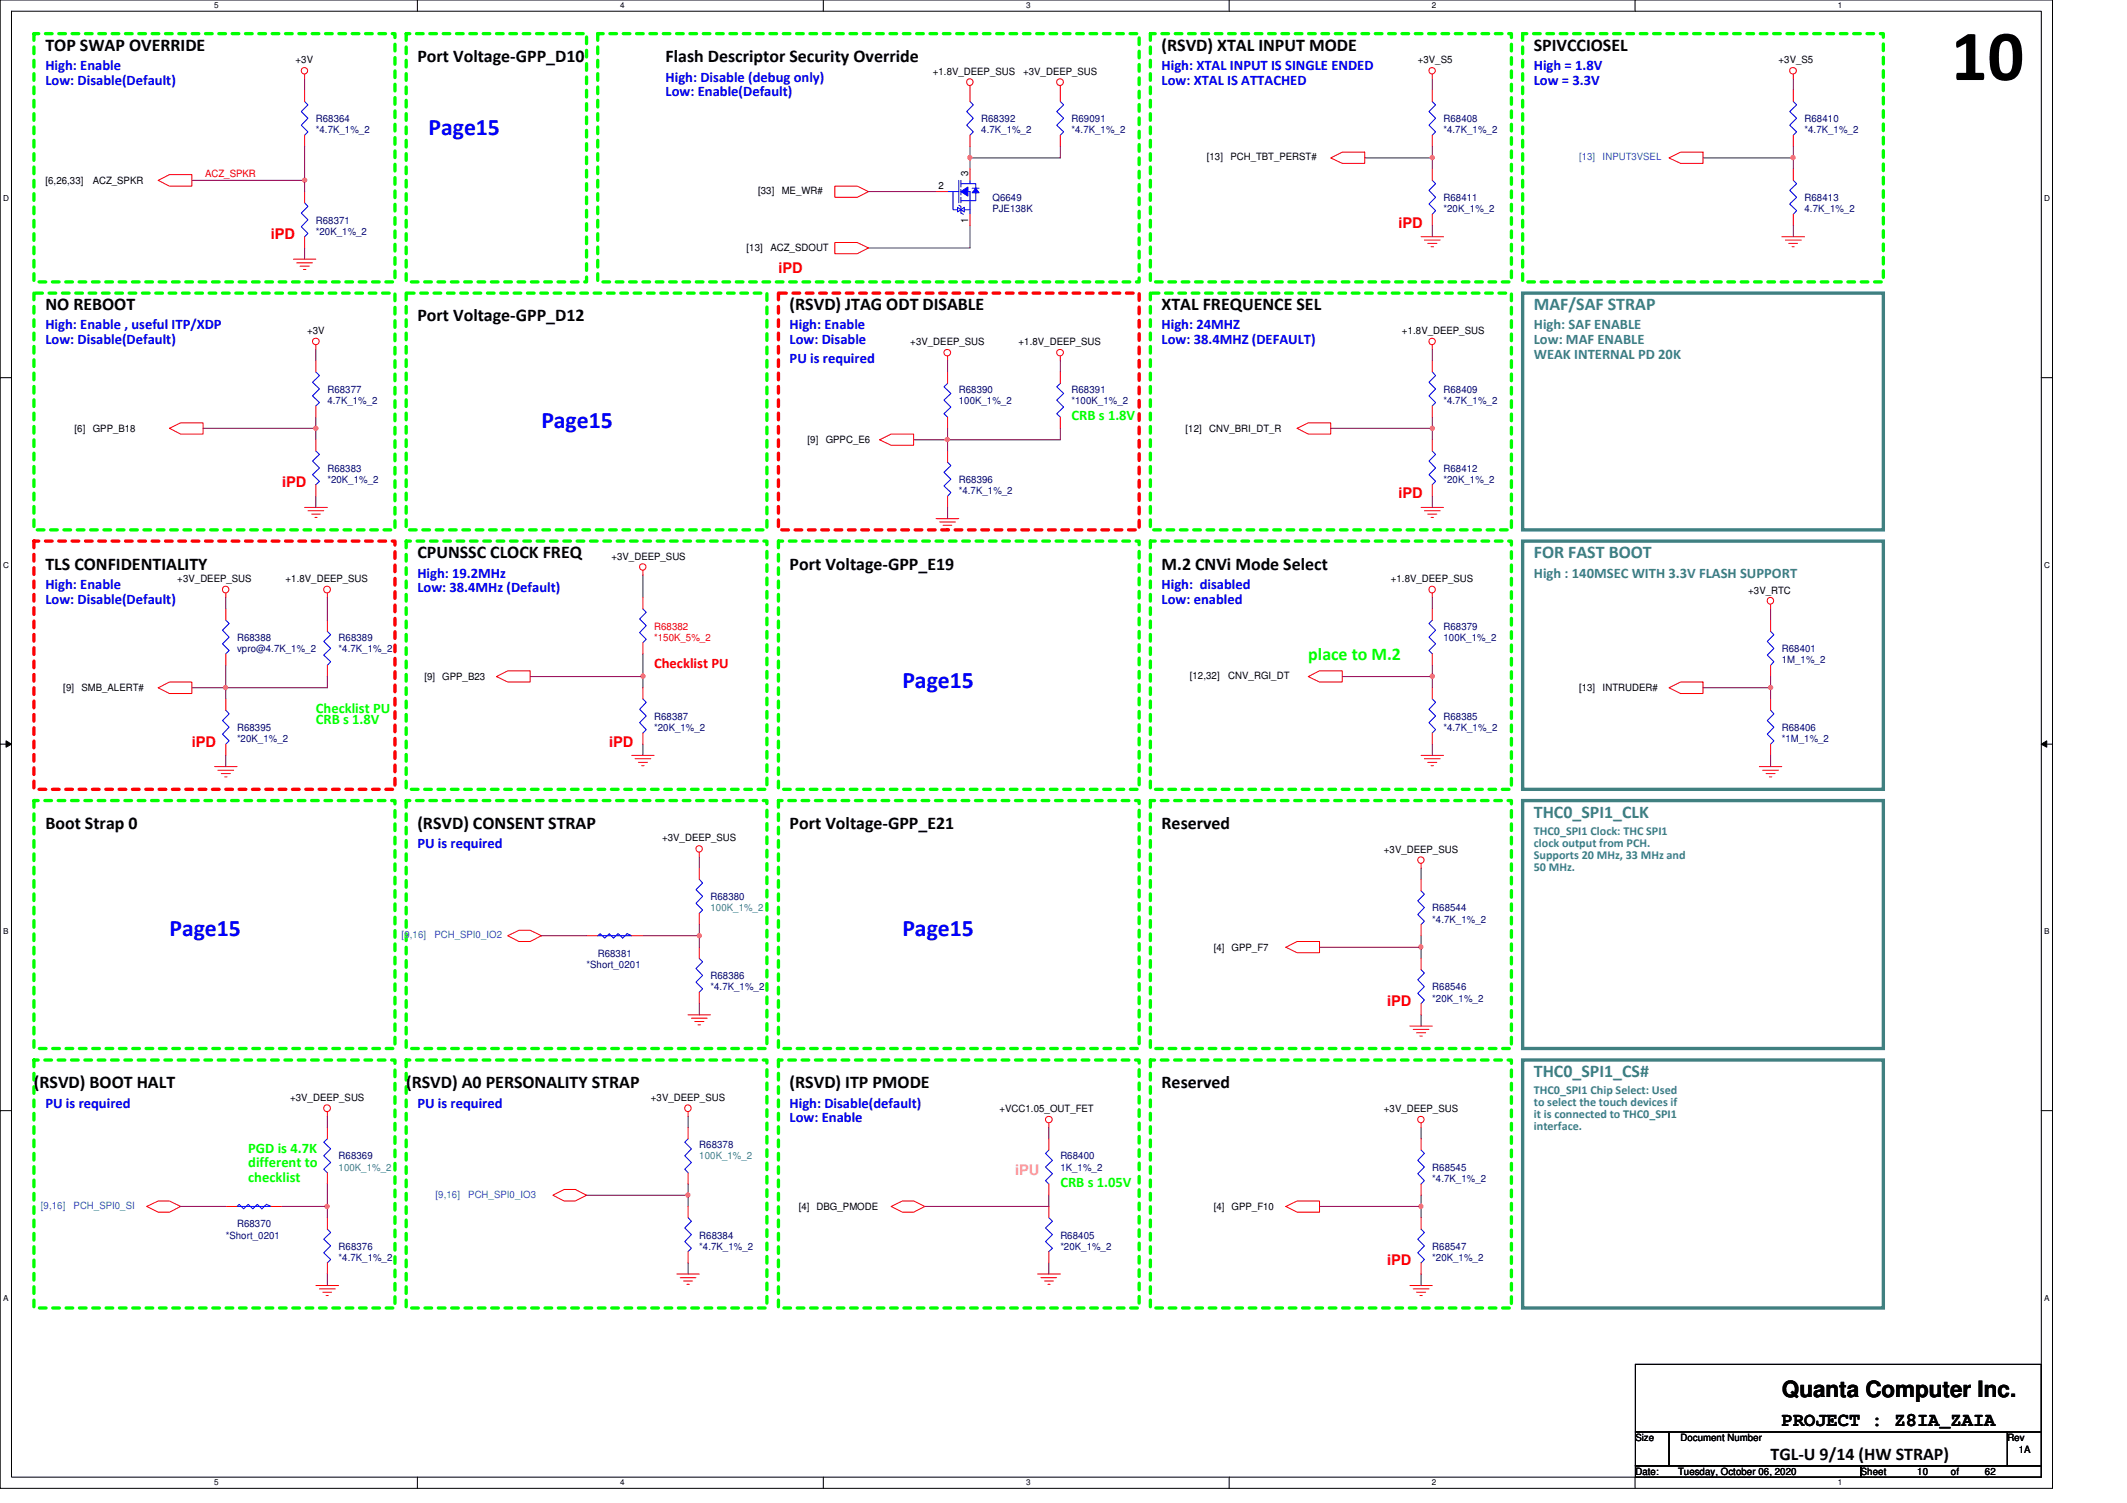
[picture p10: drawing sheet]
<svg xmlns="http://www.w3.org/2000/svg" width="297mm" height="210mm" viewBox="0 0 297 210" stroke-linecap="round" stroke-linejoin="round" font-family="sans-serif">
<path d="M0 0h286.6v207.9h-286.6zM1.6 1.6h283.5v204.7h-283.5z" fill="none" stroke="#000" stroke-width=".14"/>
<g fill="#fff">
<path d="M29.9 .2h.6v1.2h-.6z"/>
<path d="M29.9 206.5h.6v1.1h-.6z"/>
</g>
<path d="M58.3 0v1.6M58.3 206.3v1.6" fill="none" stroke="#000" stroke-width=".14"/>
<g fill="#fff">
<path d="M86.6 .2h.6v1.2h-.6z"/>
<path d="M86.6 206.5h.6v1.1h-.6z"/>
</g>
<path d="M115 0v1.6M115 206.3v1.6" fill="none" stroke="#000" stroke-width=".14"/>
<g fill="#fff">
<path d="M143.3 .2h.6v1.2h-.6z"/>
<path d="M143.3 206.5h.6v1.1h-.6z"/>
</g>
<path d="M171.7 0v1.6M171.7 206.3v1.6" fill="none" stroke="#000" stroke-width=".14"/>
<g fill="#fff">
<path d="M200 .2h.6v1.2h-.6z"/>
<path d="M200 206.5h.6v1.1h-.6z"/>
</g>
<path d="M228.3 0v1.6M228.3 206.3v1.6" fill="none" stroke="#000" stroke-width=".14"/>
<g fill="#fff">
<path d="M256.7 .2h.6v1.2h-.6z"/>
<path d="M256.7 206.5h.6v1.1h-.6z"/>
<path d="M.5 27.1h.7v1.2h-.7z"/>
<path d="M285.5 27.1h.8v1.2h-.8z"/>
<path d="M.5 78.3h.7v1.2h-.7z"/>
<path d="M285.5 78.3h.8v1.2h-.8z"/>
</g>
<path d="M0 52.7h1.6M285.1 52.7h1.5" fill="none" stroke="#000" stroke-width=".14"/>
<g fill="#fff">
<path d="M.5 129.5h.7v1.2h-.7z"/>
<path d="M285.5 129.5h.7v1.2h-.7z"/>
</g>
<path d="M0 103.9h1.6M.8 103.5l.8 .4-.8 .5zM285.1 103.9l.7-.4v.9zM285.1 103.9h1.5" fill="none" stroke="#000" stroke-width=".14"/>
<path d="M.8 103.5l.8 .4-.8 .5zM285.1 103.9l.7-.4v.9z" fill="#000"/>
<g fill="#fff">
<path d="M.5 180.7h.7v1.2h-.7z"/>
<path d="M285.5 180.7h.7v1.2h-.7z"/>
</g>
<path d="M0 155.1h1.6M285.1 155.1h1.5M228.4 190.5h56.7v9.5h-56.7zM228.4 200h4.7v4.7h-4.7zM233.1 200h47.2v4.7h-47.2zM280.3 200h4.8v4.7h-4.8zM228.4 204.7h31.5v1.6h-31.5zM259.9 204.7h25.2v1.6h-25.2z" fill="none" stroke="#000" stroke-width=".14"/>
<g fill="none" stroke="#0f0" stroke-width=".47" stroke-dasharray=".9 .9">
<path d="M4.7 4.7h50.5v34.7h-50.5zM56.7 4.7h25.2v34.7h-25.2zM83.5 4.7h75.6v34.7h-75.6zM160.7 4.7h50.4v34.7h-50.4zM212.6 4.7h50.4v34.7h-50.4zM4.7 40.9h50.5v33.1h-50.5zM56.7 40.9h50.4v33.1h-50.4zM160.7 40.9h50.4v33.1h-50.4zM56.7 75.6h50.4v34.6h-50.4zM108.7 75.6h50.4v34.6h-50.4zM160.7 75.6h50.4v34.6h-50.4zM4.7 111.8h50.5v34.6h-50.5z"/>
<path d="M56.7 111.8h50.4v34.6h-50.4zM108.7 111.8h50.4v34.6h-50.4zM160.7 111.8h50.4v34.6h-50.4zM4.7 148h50.5v34.7h-50.5zM56.7 148h50.4v34.7h-50.4zM108.7 148h50.4v34.7h-50.4zM160.7 148h50.4v34.7h-50.4z"/>
</g>
<path d="M212.6 40.9h50.4v33.1h-50.4zM212.6 75.6h50.4v34.6h-50.4zM212.6 111.8h50.4v34.6h-50.4zM212.6 148h50.4v34.7h-50.4z" fill="none" stroke="#408080" stroke-width=".47"/>
<path d="M108.7 40.9h50.4v33.1h-50.4zM4.7 75.6h50.5v34.6h-50.5z" fill="none" stroke="#f00" stroke-width=".47" stroke-dasharray=".9 .9"/>
<g fill="none" stroke="#f00" stroke-width=".14">
<path d="M42.5 10.4v.6M135.5 12v.6M148.1 12v.6M200 10.4v.6M250.4 10.4v.6M22.1 25.2l1.6-.8h3.1v1.6h-3.1zM41 36.2h3.1M41.4 36.7h2.2M41.9 37.2h1.3M42.4 37.6h.3M116.6 33.9h3.1l1.6 .7-1.6 .8h-3.1zM116.6 26h3.1l1.6 .8-1.6 .8h-3.1z"/>
<path d="M185.8 22.1l1.6-.8h3.2v1.5h-3.2zM198.5 33.1h3.1M198.9 33.5h2.2M199.4 34h1.3M199.9 34.5h.3M233.1 22.1l1.6-.8h3.1v1.5h-3.1zM248.8 33.1h3.2M249.3 33.5h2.2M249.8 34h1.2M250.3 34.5h.3M23.7 59.8l1.5-.7h3.2v1.5h-3.2zM44.1 48.2v.6"/>
<path d="M132.3 49.7v.7M148.1 49.7v.7M181.1 59.8l1.6-.7h3.1v1.5h-3.1zM200 48.2v.6M42.5 70.9h3.2M43 71.3h2.2M43.5 71.8h1.2M44 72.3h.3M89.8 79.7v.6M122.8 61.4l1.7-.8h3.1v1.6h-3.1zM130.7 72.4h3.2M131.2 72.9h2.2"/>
<path d="M131.7 73.4h1.2M132.2 73.8h.3M198.5 70.9h3.1M198.9 71.3h2.2M199.4 71.8h1.3M199.9 72.3h.3M22.1 96.1l1.6-.9h3.1v1.7h-3.1zM31.5 82.8v.6M45.7 82.8v.6M69.3 94.5l1.6-.8h3.1v1.5h-3.1zM182.7 94.5l1.6-.8h3.1v1.5h-3.1zM200 82.8v.6"/>
<path d="M233.1 96.1l1.6-.9h3.1v1.7h-3.1zM247.3 84.4v.6M30 107.1h3.1M30.4 107.6h2.2M30.9 108h1.3M31.4 108.5h.3M88.2 105.5h3.2M88.7 106h2.2M89.2 106.5h1.2M89.6 106.9h.4M97.7 119v.7M198.5 105.5h3.1"/>
<path d="M198.9 106h2.2M199.4 106.5h1.3M199.9 106.9h.3M245.7 107.1h3.1M246.2 107.6h2.2M246.6 108h1.3M247.1 108.5h.3M70.9 130.7l1.6-.8h1.5l1.6 .8-1.6 .8h-1.5zM179.6 132.3l1.5-.8h3.2v1.6h-3.2zM198.5 120.6v.6M45.7 155.3v.6M96.1 141.7h3.1"/>
<path d="M96.1 155.3v.6M96.6 142.2h2.2M97 142.7h1.3M97.5 143.1h.3M146.5 156.8v.7M196.9 143.3h3.1M197.4 143.8h2.2M197.8 144.2h1.3M198.3 144.7h.3M198.5 156.8v.7M20.5 168.5l1.6-.8h1.6l1.5 .8-1.5 .8h-1.6zM44.1 179.5h3.2"/>
<path d="M77.2 166.9l1.6-.8h1.5l1.6 .8-1.6 .8h-1.5zM94.5 177.9h3.2M95 178.4h2.2M95.5 178.9h1.2M95.9 179.4h.4M124.5 168.5l1.5-.8h1.6l1.6 .8-1.6 .8h-1.6zM144.9 177.9h3.2M145.4 178.4h2.2M145.9 178.9h1.2M146.3 179.4h.3M179.6 168.5l1.5-.8h3.2v1.6h-3.2zM196.9 179.5h3.1"/>
<path d="M44.6 180h2.2M45.1 180.5h1.2M45.5 180.9h.3M197.4 180h2.2M197.8 180.5h1.3M198.3 180.9h.3"/>
<circle cx="42.5" cy="9.9" r=".45"/>
<circle cx="135.4" cy="11.5" r=".46"/>
<circle cx="148" cy="11.5" r=".47"/>
<circle cx="200" cy="9.9" r=".45"/>
<circle cx="250.4" cy="9.9" r=".46"/>
<circle cx="44.1" cy="47.7" r=".46"/>
<circle cx="132.3" cy="49.2" r=".46"/>
<circle cx="148" cy="49.2" r=".46"/>
<circle cx="200" cy="47.7" r=".45"/>
<circle cx="89.8" cy="79.2" r=".45"/>
<circle cx="31.5" cy="82.3" r=".46"/>
<circle cx="45.7" cy="82.3" r=".47"/>
<circle cx="200" cy="82.3" r=".46"/>
<circle cx="247.2" cy="83.9" r=".46"/>
<circle cx="97.6" cy="118.5" r=".45"/>
<circle cx="198.4" cy="120.1" r=".45"/>
<circle cx="45.7" cy="154.8" r=".47"/>
<circle cx="96.1" cy="154.8" r=".46"/>
<circle cx="146.5" cy="156.4" r=".46"/>
<circle cx="198.4" cy="156.4" r=".45"/>
</g>
<path d="M134.2 26.8l1-.7v1.3z" fill="#00f"/>
<path d="M134.2 26.8l1-.7v1.3z" fill="none" stroke="#00f" stroke-width=".14"/>
<path d="M136.3 26.3l.4 .6h-.9z" fill="#00f"/>
<g fill="none" stroke="#00f" stroke-width=".14">
<path d="M42.5 14.2l.5 .4-.9 1 .9 .9-.9 1 .9 .9-.5 .5M135.5 14.2l.4 .4-.9 1 .9 .9-.9 1 .9 .9-.4 .5M148.1 14.2l.4 .4-.9 1 .9 .9-.9 1 .9 .9-.4 .5M200 14.2l.5 .4-.9 1 .9 .9-.9 1 .9 .9-.5 .5M250.4 14.2l.5 .4-1 1 1 .9-1 1 1 .9-.5 .5M42.5 28.3l.5 .5-.9 1 .9 .9-.9 1 .9 .9-.5 .5M132.3 26.8h1.6M133.1 26.8v2.5h.6M133.7 29l.5 .3-.5 .3zM133.9 28.7l.3 .1v1l.3 .1M133.9 25.2v3.1M134.2 27.6v.7"/>
<path d="M134.2 26.5v.7M134.2 25.2v.9M134.2 29.3l.5-.3v.6zM134.2 25.7h2.1v.6M134.7 29.3h.8M135.2 26.8h.3v3.1M135.5 25.2v.5M135.8 26.3h.9M136.3 26.3l.4 .6h-.9zM136.3 26.9v1.1h-2.1M200 25.2l.5 .5-.9 .9 .9 1-.9 .9 .9 .9-.5 .5M250.4 25.2l.5 .5-1 .9 1 1-1 .9 1 .9-.5 .5"/>
<path d="M44.1 51.9l.5 .6-1 .9 1 .9-1 1 1 .9-.5 .5M132.3 53.6l-.5 .4 1 .9-1 1 1 1-1 .9 .5 .5M148.1 53.6l-.5 .4 .9 .9-.9 1 .9 1-.9 .9 .5 .5M200 51.9l.5 .6-.9 .9 .9 .9-.9 1 .9 .9-.5 .5M44.1 63l.5 .5-1 .9 1 1-1 .9 1 .9-.5 .5M132.3 64.6l.5 .4-1 1 1 .9-1 1 1 .9-.5 .5M200 63l.5 .5-.9 .9 .9 1-.9 .9 .9 .9-.5 .5M31.5 99.2l.5 .5-.9 .9 .9 1-.9 .9 .9 1-.5 .4M31.5 86.6l.5 .5-.9 .9 .9 1-.9 .9 .9 .9-.5 .5M45.7 88.2l.5 .4-1 1 1 1-1 .9 1 .9-.5 .5M89.8 97.6l.5 .5-1 1 1 .9-1 .9 1 1-.5 .5M89.8 85l.5 .5-1 .9 1 1-1 .9 1 1-.5 .4"/>
<path d="M200 97.6l.5 .5-.9 1 .9 .9-.9 .9 .9 1-.5 .5M200 86.6l-.4 .5 .9 .9-.9 1 .9 .9-.9 .9 .4 .5M247.3 88.2l.4 .4-.9 1 .9 1-.9 .9 .9 .9-.4 .5M247.3 99.2l.4 .5-.9 .9 .9 1-.9 .9 .9 1-.4 .4M83.5 130.7l.3-.3 .7 .6 .6-.6 .6 .6 .6-.6 .6 .6 .7-.6 .6 .3zM97.7 133.9l.4 .4-.9 1 .9 .9-.9 1 .9 .9-.4 .5M97.7 122.8l.4 .5-.9 .9 .9 1-.9 1 .9 .9-.4 .5M198.5 124.4l.4 .5-.9 .9 .9 .9-.9 1 .9 1-.4 .4M198.5 135.4l.4 .5-.9 .9 .9 1-.9 .9 .9 1-.4 .5M45.7 159l-.5 .5 1 .9-1 1 1 .9-1 1 .5 .5M96.1 159l-.5 .5 1 .9-1 1 1 .9-1 1 .5 .5M33.1 168.5l.3-.3 .6 .6 .7-.6 .6 .6 .6-.6 .7 .6 .6-.6 .6 .3z"/>
<path d="M45.7 171.7l.5 .4-1 1 1 .9-1 1 1 .9-.5 .5M96.1 170.1l.5 .5-1 .9 1 .9-1 1 1 .9-.5 .5M146.5 170.1l.5 .5-1 .9 1 .9-1 1 1 .9-.5 .5M146.5 160.6l-.5 .5 1 1-1 .9 1 .9-1 1 .5 .5M198.5 160.6l.4 .5-.9 1 .9 .9-.9 .9 .9 1-.4 .5M198.5 171.7l.4 .4-.9 1 .9 .9-.9 1 .9 .9-.4 .5"/>
</g>
<g fill="none" stroke="#f00" stroke-width=".14">
<path d="M42.5 12.6v1.6M42.5 18.9v1.5M135.5 12.6v1.6M135.5 18.9v1.5M148.1 12.6v1.6M148.1 18.9v1.5M200 12.6v1.6M200 18.9v1.5M250.4 12.6v1.6M250.4 18.9v1.5M42.5 26.8v1.5M42.5 33.1v1.5"/>
<path d="M130.7 26.8h1.6M135.5 23.6v1.6M135.5 29.9v1.6M200 23.6v1.6M200 29.9v1.6M250.4 23.6v1.6M250.4 29.9v1.6M44.1 50.4v1.5M44.1 56.7v1.6M132.3 58.3v1.5M132.3 51.9v1.7M148.1 58.3v1.5"/>
<path d="M148.1 51.9v1.7M200 50.4v1.5M200 56.7v1.6M44.1 61.4v1.6M44.1 67.7v1.6M132.3 63v1.6M132.3 69.3v1.6M200 61.4v1.6M200 67.7v1.6M31.5 97.6v1.6M31.5 85v1.6M31.5 91.3v1.6"/>
<path d="M45.7 86.6v1.6M45.7 92.9v1.6M89.8 96.1v1.5M89.8 83.4v1.6M89.8 89.7v1.6M200 96.1v1.5M200 91.3v1.6M200 85v1.6M247.3 86.6v1.6M247.3 92.9v1.6M247.3 97.6v1.6M31.5 103.9v1.6"/>
<path d="M89.8 102.4v1.5M200 102.4v1.5M247.3 103.9v1.6M81.9 130.7h1.6M88.2 130.7h1.6M97.7 132.3v1.6M97.7 138.6v1.6M97.7 121.2v1.6M97.7 127.6v1.5M198.5 122.8v1.6M198.5 129.1v1.6M198.5 133.9v1.5"/>
<path d="M45.7 157.5v1.5M96.1 157.5v1.5M146.5 159v1.6M198.5 140.2v1.5M198.5 159v1.6M31.5 168.5h1.6M37.8 168.5h1.6M45.7 163.8v1.6M45.7 170.1v1.6M45.7 176.4v1.5M96.1 163.8v1.6M96.1 168.5v1.6"/>
<path d="M96.1 174.8v1.6M146.5 168.5v1.6M146.5 174.8v1.6M146.5 165.4v1.5M198.5 165.4v1.5M198.5 170.1v1.6M198.5 176.4v1.5"/>
</g>
<path d="M42.5 11v1.6M42.5 20.4v4.8M44.1 48.8v1.6M44.1 58.3v1.5h-15.7M26.8 96.1h4.7M31.5 92.9v3.2M31.5 96.1v1.5M31.5 105.5v1.6" fill="none" stroke="#800040" stroke-width=".14"/>
<circle cx="44.1" cy="59.8" r=".3" fill="#f0f"/>
<circle cx="44.1" cy="59.8" r=".3" fill="none" stroke="#f0f" stroke-width=".14"/>
<path d="M26.8 25.2h15.7" fill="none" stroke="#800040" stroke-width=".14"/>
<circle cx="42.5" cy="25.2" r=".29" fill="#f0f"/>
<circle cx="42.5" cy="25.2" r=".29" fill="none" stroke="#f0f" stroke-width=".14"/>
<path d="M200 11v1.6M42.5 25.2v1.6M42.5 34.6v1.6M200 20.4v1.7h-9.4" fill="none" stroke="#800040" stroke-width=".14"/>
<circle cx="200" cy="22" r=".3" fill="#f0f"/>
<circle cx="200" cy="22" r=".3" fill="none" stroke="#f0f" stroke-width=".14"/>
<path d="M250.4 11v1.6M200 22.1v1.5M200 31.5v1.6M237.8 22.1h12.6M250.4 31.5v1.6M247.3 85v1.6M247.3 94.5v1.6h-9.5" fill="none" stroke="#800040" stroke-width=".14"/>
<circle cx="247.3" cy="96" r=".29" fill="#f0f"/>
<circle cx="247.3" cy="96" r=".29" fill="none" stroke="#f0f" stroke-width=".14"/>
<path d="M187.4 94.5h12.6M247.3 96.1v1.5M247.3 105.5v1.6" fill="none" stroke="#800040" stroke-width=".14"/>
<circle cx="200" cy="94.4" r=".3" fill="#f0f"/>
<circle cx="200" cy="94.4" r=".3" fill="none" stroke="#f0f" stroke-width=".14"/>
<path d="M250.4 20.4v1.7M44.1 59.8v1.6M44.1 69.3v1.6M31.5 83.4v1.6M89.8 80.3v3.1M89.8 91.3v3.2M200 92.9v3.2M200 83.4v1.6M200 103.9v1.6" fill="none" stroke="#800040" stroke-width=".14"/>
<circle cx="89.8" cy="94.4" r=".3" fill="#f0f"/>
<circle cx="89.8" cy="94.4" r=".3" fill="none" stroke="#f0f" stroke-width=".14"/>
<path d="M74 94.5h15.8v1.6M89.8 103.9v1.6M75.6 130.7h6.3M89.8 130.7h7.9M97.7 129.1v1.6M97.7 130.7v1.6M97.7 140.2v1.5" fill="none" stroke="#800040" stroke-width=".14"/>
<circle cx="97.7" cy="130.7" r=".3" fill="#f0f"/>
<circle cx="97.7" cy="130.7" r=".3" fill="none" stroke="#f0f" stroke-width=".14"/>
<path d="M200 48.8v1.6M200 58.3v1.5h-14.2M97.7 119.7v1.5" fill="none" stroke="#800040" stroke-width=".14"/>
<circle cx="200" cy="59.8" r=".3" fill="#f0f"/>
<circle cx="200" cy="59.8" r=".3" fill="none" stroke="#f0f" stroke-width=".14"/>
<path d="M200 59.8v1.6M200 69.3v1.6M45.7 165.4v3.1" fill="none" stroke="#800040" stroke-width=".14"/>
<circle cx="45.7" cy="168.5" r=".3" fill="#f0f"/>
<circle cx="45.7" cy="168.5" r=".3" fill="none" stroke="#f0f" stroke-width=".14"/>
<path d="M250.4 22.1v1.5M45.7 155.9v1.6M25.2 168.5h6.3M39.4 168.5h6.3v1.6M45.7 177.9v1.6" fill="none" stroke="#800040" stroke-width=".14"/>
<circle cx="250.4" cy="22" r=".3" fill="#f0f"/>
<circle cx="250.4" cy="22" r=".3" fill="none" stroke="#f0f" stroke-width=".14"/>
<path d="M198.5 121.2v1.6M198.5 130.7v1.6M198.5 157.5v1.5" fill="none" stroke="#800040" stroke-width=".14"/>
<circle cx="198.4" cy="132.2" r=".29" fill="#f0f"/>
<circle cx="198.4" cy="132.2" r=".29" fill="none" stroke="#f0f" stroke-width=".14"/>
<path d="M198.5 166.9v1.6" fill="none" stroke="#800040" stroke-width=".14"/>
<circle cx="198.4" cy="168.5" r=".29" fill="#f0f"/>
<circle cx="198.4" cy="168.5" r=".29" fill="none" stroke="#f0f" stroke-width=".14"/>
<path d="M184.3 132.3h14.2v1.6M96.1 155.9v1.6M198.5 141.7v1.6M96.1 165.4v1.5h-14.2M184.3 168.5h14.2v1.6M198.5 177.9v1.6" fill="none" stroke="#800040" stroke-width=".14"/>
<circle cx="96.1" cy="166.9" r=".29" fill="#f0f"/>
<circle cx="96.1" cy="166.9" r=".29" fill="none" stroke="#f0f" stroke-width=".14"/>
<path d="M132.3 50.4v1.5M132.3 59.8v1.6M148.1 50.4v1.5M148.1 59.8v1.6h-15.8M127.6 61.4h4.7M132.3 61.4v1.6M132.3 70.9v1.5M146.5 157.5v1.5M96.1 166.9v1.6M96.1 176.4v1.5M146.5 166.9v1.6h-17.3M146.5 176.4v1.5" fill="none" stroke="#800040" stroke-width=".14"/>
<circle cx="132.3" cy="61.4" r=".3" fill="#f0f"/>
<circle cx="132.3" cy="61.4" r=".3" fill="none" stroke="#f0f" stroke-width=".14"/>
<path d="M45.7 83.4v3.2M45.7 94.5v1.6h-14.2" fill="none" stroke="#800040" stroke-width=".14"/>
<circle cx="31.5" cy="96" r=".29" fill="#f0f"/>
<circle cx="31.5" cy="96" r=".29" fill="none" stroke="#f0f" stroke-width=".14"/>
<path d="M121.3 26.8h9.4M135.5 22.1h12.6M135.5 31.5v3.1h-14.2" fill="none" stroke="#800040" stroke-width=".14"/>
<circle cx="135.4" cy="22" r=".29" fill="#f0f"/>
<circle cx="135.4" cy="22" r=".29" fill="none" stroke="#f0f" stroke-width=".14"/>
<path d="M135.5 20.4v3.2M148.1 20.4v1.7" fill="none" stroke="#800040" stroke-width=".14"/>
<circle cx="44.1" cy="59.8" r=".3" fill="#f0f"/>
<circle cx="44.1" cy="59.8" r=".3" fill="none" stroke="#f0f" stroke-width=".14"/>
<circle cx="42.5" cy="25.2" r=".29" fill="#f0f"/>
<circle cx="42.5" cy="25.2" r=".29" fill="none" stroke="#f0f" stroke-width=".14"/>
<circle cx="200" cy="22" r=".3" fill="#f0f"/>
<circle cx="200" cy="22" r=".3" fill="none" stroke="#f0f" stroke-width=".14"/>
<circle cx="247.3" cy="96" r=".29" fill="#f0f"/>
<circle cx="247.3" cy="96" r=".29" fill="none" stroke="#f0f" stroke-width=".14"/>
<circle cx="200" cy="94.4" r=".3" fill="#f0f"/>
<circle cx="200" cy="94.4" r=".3" fill="none" stroke="#f0f" stroke-width=".14"/>
<circle cx="89.8" cy="94.4" r=".3" fill="#f0f"/>
<circle cx="89.8" cy="94.4" r=".3" fill="none" stroke="#f0f" stroke-width=".14"/>
<circle cx="97.7" cy="130.7" r=".3" fill="#f0f"/>
<circle cx="97.7" cy="130.7" r=".3" fill="none" stroke="#f0f" stroke-width=".14"/>
<circle cx="200" cy="59.8" r=".3" fill="#f0f"/>
<circle cx="200" cy="59.8" r=".3" fill="none" stroke="#f0f" stroke-width=".14"/>
<circle cx="45.7" cy="168.5" r=".3" fill="#f0f"/>
<circle cx="45.7" cy="168.5" r=".3" fill="none" stroke="#f0f" stroke-width=".14"/>
<circle cx="250.4" cy="22" r=".3" fill="#f0f"/>
<circle cx="250.4" cy="22" r=".3" fill="none" stroke="#f0f" stroke-width=".14"/>
<circle cx="198.4" cy="132.2" r=".29" fill="#f0f"/>
<circle cx="198.4" cy="132.2" r=".29" fill="none" stroke="#f0f" stroke-width=".14"/>
<circle cx="198.4" cy="168.5" r=".29" fill="#f0f"/>
<circle cx="198.4" cy="168.5" r=".29" fill="none" stroke="#f0f" stroke-width=".14"/>
<circle cx="96.1" cy="166.9" r=".29" fill="#f0f"/>
<circle cx="96.1" cy="166.9" r=".29" fill="none" stroke="#f0f" stroke-width=".14"/>
<circle cx="132.3" cy="61.4" r=".3" fill="#f0f"/>
<circle cx="132.3" cy="61.4" r=".3" fill="none" stroke="#f0f" stroke-width=".14"/>
<circle cx="31.5" cy="96" r=".29" fill="#f0f"/>
<circle cx="31.5" cy="96" r=".29" fill="none" stroke="#f0f" stroke-width=".14"/>
<circle cx="135.4" cy="22" r=".29" fill="#f0f"/>
<circle cx="135.4" cy="22" r=".29" fill="none" stroke="#f0f" stroke-width=".14"/>
<text font-size="10.1" x="272.5" y="11.2">10</text>
<g font-size="3.3" fill="#00f">
<text x="59.9" y="18.9">Page15</text>
<text x="75.6" y="59.8">Page15</text>
<text x="126" y="96.1">Page15</text>
<text x="23.7" y="130.7">Page15</text>
<text x="126" y="130.7">Page15</text>
</g>
<text font-size="3.1" x="248.8" y="195">Quanta Computer Inc.</text>
<text font-size="2.7" x="248.8" y="199.1">PROJECT : Z8IA_ZAIA</text>
<g font-size="2.5">
<text x="6.3" y="7.1">TOP SWAP OVERRIDE</text>
<text x="58.3" y="8.7">Port Voltage-GPP_D10</text>
<text x="93" y="8.7">Flash Descriptor Security Override</text>
<text x="162.2" y="7.1">(RSVD) XTAL INPUT MODE</text>
<text x="214.2" y="7.1">SPIVCCIOSEL</text>
<text x="6.3" y="43.3">NO REBOOT</text>
<text x="58.3" y="44.9">Port Voltage-GPP_D12</text>
<text x="110.3" y="43.3">(RSVD) JTAG ODT DISABLE</text>
<text x="162.2" y="43.3">XTAL FREQUENCE SEL</text>
<text x="58.3" y="77.9">CPUNSSC CLOCK FREQ</text>
<text x="6.3" y="79.5">TLS CONFIDENTIALITY</text>
<text x="110.3" y="79.5">Port Voltage-GPP_E19</text>
<text x="162.2" y="79.5">M.2 CNVi Mode Select</text>
<text x="6.3" y="115.7">Boot Strap 0</text>
<text x="58.3" y="115.7">(RSVD) CONSENT STRAP</text>
<text x="110.3" y="115.7">Port Voltage-GPP_E21</text>
<text x="162.2" y="115.7">Reserved</text>
<text x="4.7" y="152">(RSVD) BOOT HALT</text>
<text x="56.7" y="152">(RSVD) A0 PERSONALITY STRAP</text>
<text x="110.3" y="152">(RSVD) ITP PMODE</text>
<text x="162.2" y="152">Reserved</text>
<text x="247.3" y="203.9">TGL-U 9/14 (HW STRAP)</text>
</g>
<g font-size="2.5" fill="#408080">
<text x="214.2" y="43.3">MAF/SAF STRAP</text>
<text x="214.2" y="77.9">FOR FAST BOOT</text>
<text x="214.2" y="114.2">THC0_SPI1_CLK</text>
<text x="214.2" y="150.4">THC0_SPI1_CS#</text>
</g>
<text font-size="2.5" fill="#0f0" x="182.7" y="92.1">place to M.2</text>
<g font-size="2" fill="#00f">
<text x="6.3" y="9.8">High: Enable</text>
<text x="6.3" y="11.9">Low: Disable(Default)</text>
<text x="93" y="11.4">High: Disable (debug only)</text>
<text x="162.2" y="9.8">High: XTAL INPUT IS SINGLE ENDED</text>
<text x="162.2" y="11.9">Low: XTAL IS ATTACHED</text>
<text x="214.2" y="9.8">High = 1.8V</text>
<text x="214.2" y="11.9">Low = 3.3V</text>
<text x="93" y="13.4">Low: Enable(Default)</text>
<text x="6.3" y="46">High: Enable , useful ITP/XDP</text>
<text x="110.3" y="46">High: Enable</text>
<text x="162.2" y="46">High: 24MHZ</text>
<text x="6.3" y="48">Low: Disable(Default)</text>
<text x="110.3" y="50.8">PU is required</text>
<text x="110.3" y="48">Low: Disable</text>
<text x="162.2" y="48">Low: 38.4MHZ (DEFAULT)</text>
<text x="6.3" y="82.3">High: Enable</text>
<text x="58.3" y="80.7">High: 19.2MHz</text>
<text x="58.3" y="82.7">Low: 38.4MHz (Default)</text>
<text x="162.2" y="82.3">High: disabled</text>
<text x="6.3" y="84.3">Low: Disable(Default)</text>
<text x="162.2" y="84.3">Low: enabled</text>
<text x="58.3" y="118.5">PU is required</text>
<text x="6.3" y="154.7">PU is required</text>
<text x="58.3" y="154.7">PU is required</text>
<text x="110.3" y="154.7">High: Disable(default)</text>
<text x="110.3" y="156.7">Low: Enable</text>
</g>
<g font-size="2" fill="#f00">
<text x="37.8" y="33.4">iPD</text>
<text x="195.3" y="31.8">iPD</text>
<text x="108.7" y="38.1">iPD</text>
<text x="39.4" y="68">iPD</text>
<text x="195.3" y="69.6">iPD</text>
<text x="91.4" y="93.3">Checklist PU</text>
<text x="26.8" y="104.3">iPD</text>
<text x="85.1" y="104.3">iPD</text>
<text x="193.7" y="140.5">iPD</text>
<text x="193.7" y="176.7">iPD</text>
</g>
<g font-size="2" fill="#408080">
<text x="214.2" y="46">High: SAF ENABLE</text>
<text x="214.2" y="48">Low: MAF ENABLE</text>
<text x="214.2" y="50.1">WEAK INTERNAL PD 20K</text>
<text x="214.2" y="80.7">High : 140MSEC WITH 3.3V FLASH SUPPORT</text>
</g>
<g font-size="2" fill="#0f0">
<text x="149.6" y="58.6">CRB s 1.8V</text>
<text x="44.1" y="101.1">CRB s 1.8V</text>
<text x="44.1" y="99.6">Checklist PU</text>
<text x="34.7" y="161">PGD is 4.7K</text>
<text x="34.7" y="163">different to</text>
<text x="34.7" y="165.1">checklist</text>
<text x="148.1" y="165.7">CRB s 1.05V</text>
</g>
<text font-size="2" fill="#ff80c0" x="141.8" y="164.1">iPU</text>
<g font-size="1.7" fill="#408080">
<text x="214.2" y="116.5">THC0_SPI1 Clock: THC SPI1</text>
<text x="214.2" y="118.2">clock output from PCH.</text>
<text x="214.2" y="119.9">Supports 20 MHz, 33 MHz and</text>
<text x="214.2" y="121.6">50 MHz.</text>
<text x="214.2" y="152.8">THC0_SPI1 Chip Select: Used</text>
<text x="214.2" y="154.5">to select the touch devices if</text>
<text x="214.2" y="156.2">it is connected to THC0_SPI1</text>
<text x="214.2" y="157.9">interface.</text>
</g>
<g font-size="1.4">
<text x="41.3" y="8.8">+3V</text>
<text x="130.3" y="10.5">+1.8V_DEEP_SUS</text>
<text x="142.9" y="10.5">+3V_DEEP_SUS</text>
<text x="198" y="8.8">+3V_S5</text>
<text x="248.4" y="8.8">+3V_S5</text>
<text x="168.5" y="22.4">[13]</text>
<text x="171.8" y="22.4">PCH_TBT_PERST#</text>
<text x="6.3" y="25.7">[6,26,33]</text>
<text x="13" y="25.7">ACZ_SPKR</text>
<text x="105.9" y="27.1">[33]</text>
<text x="109.2" y="27.1">ME_WR#</text>
<text x="131.1" y="26.3">2</text>
<text x="135.2" y="24.6" transform="rotate(-90 135.2 24.6)">3</text>
<text x="104.3" y="35">[13]</text>
<text x="107.6" y="35">ACZ_SDOUT</text>
<text x="135.2" y="31.2" transform="rotate(-90 135.2 31.2)">1</text>
<text x="42.9" y="46.7">+3V</text>
<text x="195.8" y="46.7">+1.8V_DEEP_SUS</text>
<text x="127.1" y="48.2">+3V_DEEP_SUS</text>
<text x="142.2" y="48.2">+1.8V_DEEP_SUS</text>
<text x="10.4" y="60.4">[6]</text>
<text x="13" y="60.4">GPP_B18</text>
<text x="112.8" y="61.9">[9]</text>
<text x="115.3" y="61.9">GPPC_E6</text>
<text x="165.6" y="60.4">[12]</text>
<text x="168.9" y="60.4">CNV_BRI_DT_R</text>
<text x="24.8" y="81.3">+3V_DEEP_SUS</text>
<text x="39.9" y="81.3">+1.8V_DEEP_SUS</text>
<text x="85.4" y="78.1">+3V_DEEP_SUS</text>
<text x="194.2" y="81.3">+1.8V_DEEP_SUS</text>
<text x="244.1" y="82.9">+3V_RTC</text>
<text x="59.3" y="95">[9]</text>
<text x="61.8" y="95">GPP_B23</text>
<text x="166.2" y="94.8">[12,32]</text>
<text x="171.5" y="94.8">CNV_RGI_DT</text>
<text x="8.8" y="96.6">[9]</text>
<text x="11.4" y="96.6">SMB_ALERT#</text>
<text x="220.5" y="96.4">[13]</text>
<text x="223.8" y="96.4">INTRUDER#</text>
<text x="92.5" y="117.5">+3V_DEEP_SUS</text>
<text x="193.2" y="119.1">+3V_DEEP_SUS</text>
<text x="169.5" y="132.8">[4]</text>
<text x="172" y="132.8">GPP_F7</text>
<text x="40.5" y="153.8">+3V_DEEP_SUS</text>
<text x="90.9" y="153.8">+3V_DEEP_SUS</text>
<text x="139.6" y="155.3">+VCC1.05_OUT_FET</text>
<text x="193.2" y="155.3">+3V_DEEP_SUS</text>
<text x="111.5" y="169">[4]</text>
<text x="114" y="169">DBG_PMODE</text>
<text x="169.5" y="169">[4]</text>
<text x="172" y="169">GPP_F10</text>
<text x="228.4" y="201.3">Size</text>
<text x="234.7" y="201.3">Document Number</text>
<text x="280.3" y="201.3">Rev</text>
<text x="281.9" y="202.9">1A</text>
<text x="228.4" y="206">Date:</text>
<text x="234.4" y="206">Tuesday, October 06, 2020</text>
<text x="259.9" y="206">Sheet</text>
<text x="267.8" y="206">10</text>
<text x="272.5" y="206">of</text>
<text x="277.2" y="206">62</text>
</g>
<g font-size="1.4" fill="#000080">
<text x="44.1" y="17.1">R68364</text>
<text x="137" y="17.1">R68392</text>
<text x="149.6" y="17.1">R69091</text>
<text x="201.6" y="17.1">R68408</text>
<text x="252" y="17.1">R68410</text>
<text x="44.1" y="18.6">*4.7K_1%_2</text>
<text x="137" y="18.6">4.7K_1%_2</text>
<text x="149.6" y="18.6">*4.7K_1%_2</text>
<text x="201.6" y="18.6">*4.7K_1%_2</text>
<text x="252" y="18.6">*4.7K_1%_2</text>
<text x="138.6" y="28.1">Q6649</text>
<text x="138.6" y="29.6">PJE138K</text>
<text x="201.6" y="28.1">R68411</text>
<text x="201.6" y="29.6">*20K_1%_2</text>
<text x="252" y="28.1">R68413</text>
<text x="252" y="29.6">4.7K_1%_2</text>
<text x="44.1" y="31.2">R68371</text>
<text x="44.1" y="32.8">*20K_1%_2</text>
<text x="45.7" y="54.9">R68377</text>
<text x="45.7" y="56.4">4.7K_1%_2</text>
<text x="133.9" y="54.9">R68390</text>
<text x="133.9" y="56.4">100K_1%_2</text>
<text x="149.6" y="54.9">R68391</text>
<text x="149.6" y="56.4">*100K_1%_2</text>
<text x="201.6" y="54.9">R68409</text>
<text x="201.6" y="56.4">*4.7K_1%_2</text>
<text x="45.7" y="65.9">R68383</text>
<text x="201.6" y="65.9">R68412</text>
<text x="45.7" y="67.4">*20K_1%_2</text>
<text x="133.9" y="67.4">R68396</text>
<text x="133.9" y="69">*4.7K_1%_2</text>
<text x="201.6" y="67.4">*20K_1%_2</text>
<text x="33.1" y="89.5">R68388</text>
<text x="47.3" y="89.5">R68389</text>
<text x="201.6" y="87.9">R68379</text>
<text x="201.6" y="89.5">100K_1%_2</text>
<text x="33.1" y="91.1">vpro@4.7K_1%_2</text>
<text x="47.3" y="91.1">*4.7K_1%_2</text>
<text x="248.8" y="91.1">R68401</text>
<text x="248.8" y="92.6">1M_1%_2</text>
<text x="91.4" y="100.5">R68387</text>
<text x="201.6" y="100.5">R68385</text>
<text x="33.1" y="102.1">R68395</text>
<text x="33.1" y="103.7">*20K_1%_2</text>
<text x="91.4" y="102.1">*20K_1%_2</text>
<text x="201.6" y="102.1">*4.7K_1%_2</text>
<text x="248.8" y="102.1">R68406</text>
<text x="248.8" y="103.7">*1M_1%_2</text>
<text x="99.2" y="125.7">R68380</text>
<text x="200" y="127.3">R68544</text>
<text x="200" y="128.9">*4.7K_1%_2</text>
<text x="81.9" y="135.2">*Short_0201</text>
<text x="83.5" y="133.6">R68381</text>
<text x="99.2" y="136.7">R68386</text>
<text x="99.2" y="138.3">*4.7K_1%_2</text>
<text x="200" y="138.3">R68546</text>
<text x="200" y="139.9">*20K_1%_2</text>
<text x="47.3" y="161.9">R68369</text>
<text x="97.7" y="160.4">R68378</text>
<text x="148.1" y="161.9">R68400</text>
<text x="148.1" y="163.5">1K_1%_2</text>
<text x="200" y="163.5">R68545</text>
<text x="200" y="165.1">*4.7K_1%_2</text>
<text x="31.5" y="173">*Short_0201</text>
<text x="33.1" y="171.4">R68370</text>
<text x="97.7" y="173">R68384</text>
<text x="148.1" y="173">R68405</text>
<text x="47.3" y="174.5">R68376</text>
<text x="47.3" y="176.1">*4.7K_1%_2</text>
<text x="97.7" y="174.5">*4.7K_1%_2</text>
<text x="148.1" y="174.5">*20K_1%_2</text>
<text x="200" y="174.5">R68547</text>
<text x="200" y="176.1">*20K_1%_2</text>
</g>
<g font-size="1.4" fill="#0080ff">
<text x="220.5" y="22.4">[13]</text>
<text x="223.8" y="22.4">INPUT3VSEL</text>
<text x="56.1" y="131.1">[9,16]</text>
<text x="60.7" y="131.1">PCH_SPI0_IO2</text>
<text x="60.8" y="167.3">[9,16]</text>
<text x="65.4" y="167.3">PCH_SPI0_IO3</text>
<text x="5.7" y="168.9">[9,16]</text>
<text x="10.3" y="168.9">PCH_SPI0_SI</text>
</g>
<g font-size="1.4" fill="#f00">
<text x="28.7" y="24.7">ACZ_SPKR</text>
<text x="91.4" y="87.9">R68382</text>
<text x="91.4" y="89.5">*150K_5%_2</text>
</g>
<g font-size="1.4" fill="#408080">
<text x="99.2" y="127.3">100K_1%_2</text>
<text x="97.7" y="161.9">100K_1%_2</text>
<text x="47.3" y="163.5">100K_1%_2</text>
</g>
<g font-size="1.1">
<text x="29.9" y="1.1">5</text>
<text x="86.6" y="1.1">4</text>
<text x="143.3" y="1.1">3</text>
<text x="200" y="1.1">2</text>
<text x="256.7" y="1.1">1</text>
<text x=".5" y="28.1">D</text>
<text x="285.5" y="28.1">D</text>
<text x=".5" y="79.3">C</text>
<text x="285.5" y="79.3">C</text>
<text x=".5" y="130.5">B</text>
<text x="285.5" y="130.5">B</text>
<text x=".5" y="181.7">A</text>
<text x="285.5" y="181.7">A</text>
<text x="29.9" y="207.4">5</text>
<text x="86.6" y="207.4">4</text>
<text x="143.3" y="207.4">3</text>
<text x="200" y="207.4">2</text>
<text x="256.7" y="207.4">1</text>
</g>
</svg>
